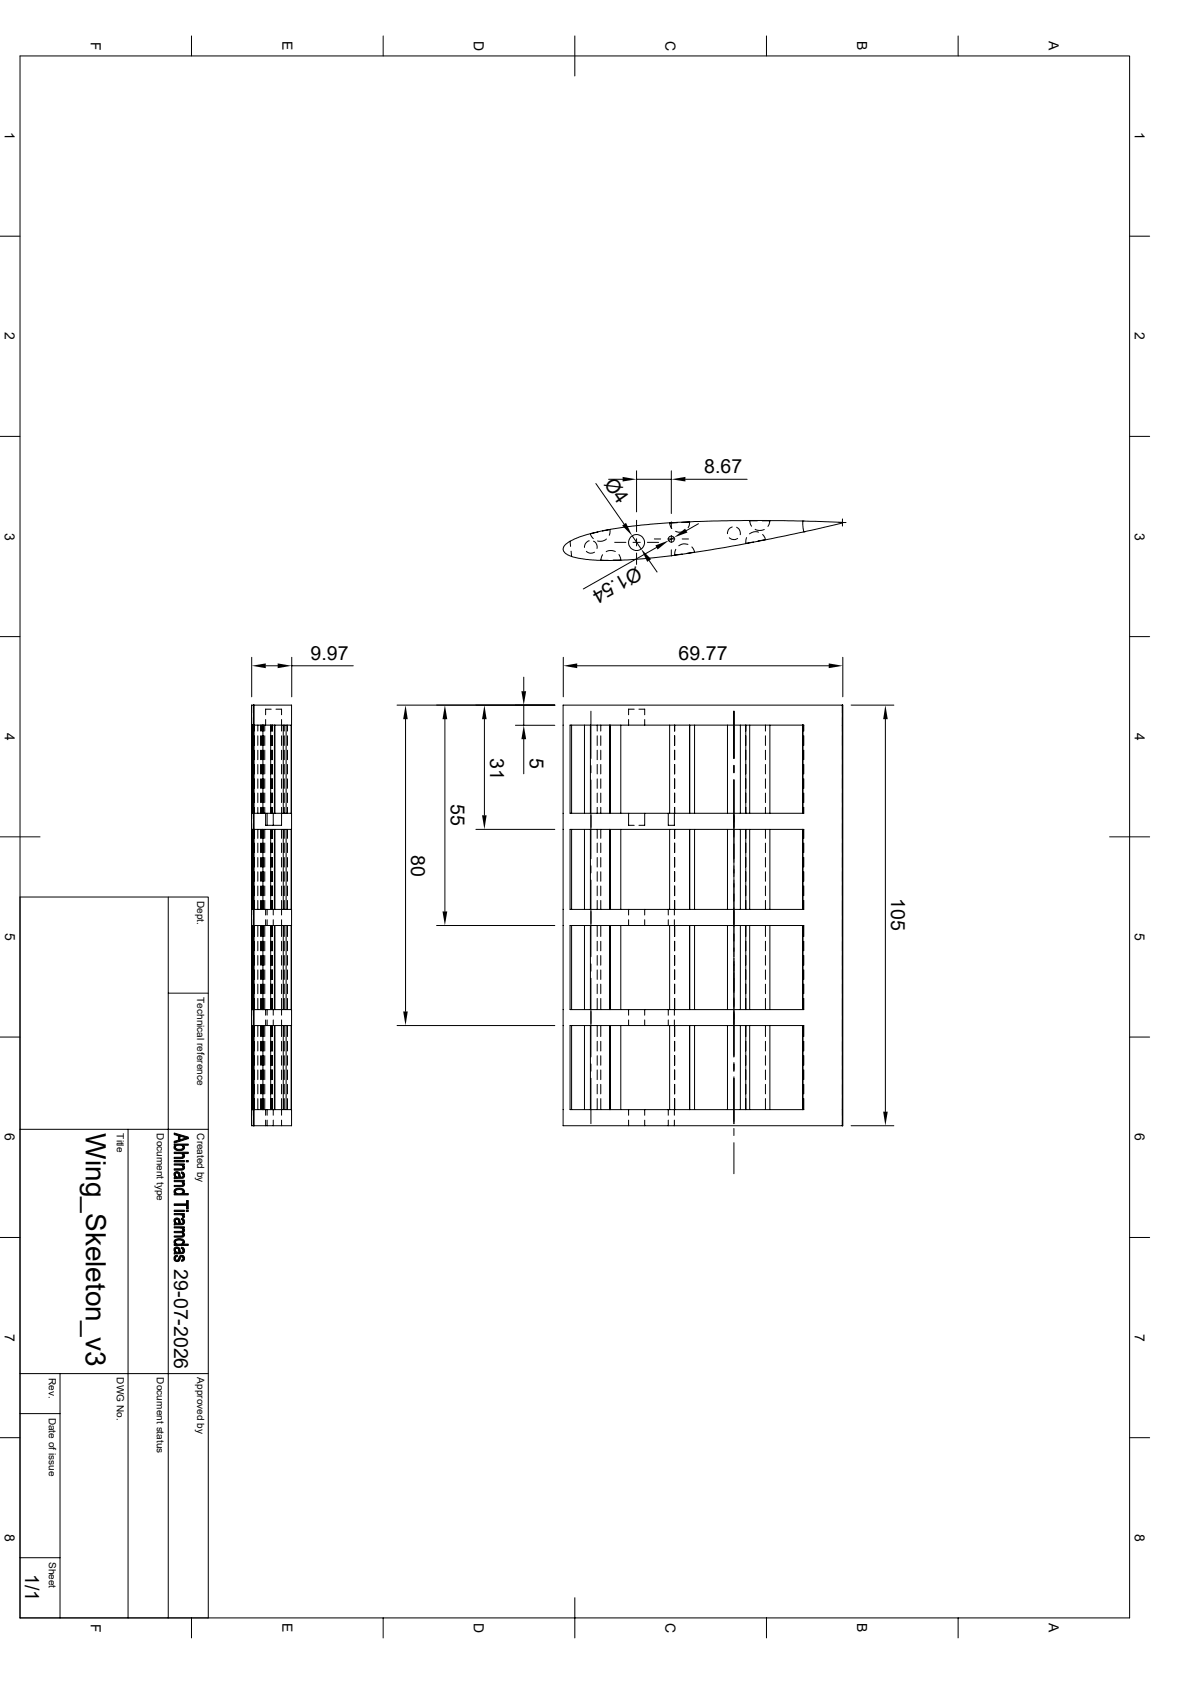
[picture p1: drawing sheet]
<svg xmlns="http://www.w3.org/2000/svg" width="297mm" height="420mm" viewBox="0 0 297 420" stroke-linecap="round" stroke-linejoin="round" font-family="sans-serif">
<g fill="none" stroke="#000" stroke-width=".25">
<path d="M5 14h276.9v390h-276.9zM47.8 9v5M95.6 9v5M143.5 9v10M191.3 9v5M239.1 9v5M0 59h5M281.9 59h5M0 109h5M151.9 119.7h3.5M158.9 117.6v10.2M158.9 119.7h8.7"/>
<path d="M167.6 117.6v10.6M171.1 119.7h15.4M281.9 109h5M142.3 135.1l.1 1.3M142.5 137.6l.2 1.3M146.3 137.7a1.58 1.58 0 0 0 2.1 .2M147.1 135a1.59 1.59 0 0 0-1.2 1.7M148.1 135.1a1.62 1.62 0 0 1 .9 1.8M148.7 120.7l7.1 10.2M149.2 132.8l-1.8 .5 .1 .4 .6 .8M150.4 132.6l1.8-.4-.1 1.4M150.4 138.5l-.5 1.4h1.9"/>
<path d="M151.3 134.6l-.1 .1a2.46 2.46 0 0 1-2.1 .4M153.4 135.4h2.8M153.6 137.7l-1.2-.2-1.1 .3M154.5 138.5l.4 1.4h-1.8M157.8 133.8l2.2 3.3M158 135.4h1.8M158.9 129.9v2.9M158.9 134.5v1.8M158.9 138.1v2.8M161.6 135.4h2.8M162 140l2 2.8M163.3 134.6h1.6"/>
<path d="M163.9 136.7l-18.3 10.4M166.7 134.6h1.7M167.6 130.3v1.6M167.6 133.7v1.8M167.6 137.3v1.6M168.2 134.2l-1.3 .8M168.7 137.2l-.3 1.4 1.9-.3M169 130.5l-1.9 .1 .6 1.4M170.2 130.4l1.9-.1-.4 1.4M170.3 134.6h1.5M170.9 132.5l-1.1 .4-1.2-.2M171.7 135.9h-.2a2.25 2.25 0 0 0-2.1 .4"/>
<path d="M172.7 136.6l.7 1.3-2 .3M174.3 130.8l-3 1.7M182 134.3a1.73 1.73 0 0 0 2.1 .2M182.8 131.6a1.59 1.59 0 0 0-1.2 1.7M183.9 131.7a1.71 1.71 0 0 1 .8 1.8M186.4 134.2l-.3 1.5 1.9-.4M188.5 132.2l1.2 .3 1.1-.3M189 130h-1.9l.5 1.4M189.3 132.9l-.2-.1a2.42 2.42 0 0 0-2 .5M190.2 130h2l-.5 1.4M190.3 133.5l.8 1.2-1.9 .4M200.4 130.1l.2 2.7"/>
<path d="M200.4 130.1h.1M200.7 132.8h.1M209.3 130.5h1.9M210.2 130.4l-14.5-.4h-13.3l-13.4 .4-8.9 .7-7.7 1.1-6.3 1.4-1.6 .5-2.5 1.2-1.1 .9-.4 1 .4 .7 1.2 .8 2.1 .7 2.2 .3 6.2 .3 8.9-.6 8.3-.9 14.3-2.4 18.5-3.7 7.7-1.8v-.2M210.3 129.6v1.8M0 159h5M281.9 159h5M62.8 164.1v9.9M63.2 176.1h-.4v5h.1M63.2 176.1h.2M63.2 176.1v105M63.4 176.1h9.4v105h-9.4"/>
<path d="M63.4 176.1v6.4M66.3 179.7v1.4M66.3 166.2h3M67.7 177.1h-1.4v1.4M68.9 177.1h1.4v1.4M70.3 179.7v2.8M72.8 166.2h15.4M72.8 164.1v9.9M99.1 176.1h39.4M101.2 179.6v73M111 179.6v48M120.9 179.6v24"/>
<path d="M130.7 169.1v3.5M130.7 176.1v5M140.6 164.1v9.9M144.1 166.2h62.7M147.5 177.6v11.8M156.9 179.7v1.4M158.3 177.1h-1.4v1.4M159.5 177.1h1.4v1.4M160.9 179.7v1.4M183.2 177.6v11.7M210.2 176.1h-69.7v105h69.7M210.2 176.1h.2v105h-.2"/>
<path d="M210.2 176.1v105M210.3 176.1v1.9M210.3 179.2v3.3M210.4 164.1v9.9M212.4 176.1h10.7M221 179.6v98M62.9 181.1v22M62.9 181.1h2.7M63.2 181.1v1.4M63.2 183.7v2.4M63.2 187.3v2.4M63.2 190.9v2.4"/>
<path d="M63.2 194.5v2.3M63.2 198v2.4M63.4 181.1v96M63.4 183.7v2.4M63.4 187.3v2.4M63.4 190.9v2.4M63.4 194.5v2.3M63.4 198v2.4M64.3 181.1v1.4M64.3 183.7v2.4M64.3 187.3v2.4M64.3 190.9v2.4"/>
<path d="M64.3 194.5v2.3M64.3 198v2.4M65 181.1v1.4M65 183.7v2.4M65 187.3v2.4M65 190.9v2.4M65 194.5v2.3M65 198v2.4M65.3 181.1v1.4M65.3 183.7v2.4M65.3 187.3v2.4M65.3 190.9v2.4"/>
<path d="M65.3 194.5v2.3M65.3 198v2.4M65.6 181.1v1.4M65.6 183.7v2.4M65.6 187.3v2.4M65.6 190.9v2.4M65.6 194.5v2.3M65.6 198v2.4M65.6 181.1h7.2M65.6 181.1v22M65.7 181.1v1.4M65.7 183.7v2.4"/>
<path d="M65.7 187.3v2.4M65.7 190.9v2.4M65.7 194.5v2.3M65.7 198v2.4M66.1 181.1v1.4M66.1 183.7v2.4M66.1 187.3v2.4M66.1 190.9v2.4M66.1 194.5v2.3M66.1 198v2.4M67.6 181.1v22M67.8 181.1v1.4"/>
<path d="M67.8 183.7v2.4M67.8 187.3v2.4M67.8 190.9v2.4M67.8 194.5v2.3M67.8 198v2.4M67.9 181.1v1.4M67.9 183.7v2.4M67.9 187.3v2.4M67.9 190.9v2.4M67.9 194.5v2.3M67.9 198v2.4M68 181.1v1.4"/>
<path d="M68 183.7v2.4M68 187.3v2.4M68 190.9v2.4M68 194.5v2.3M68 198v2.4M68.5 181.1v22M68.6 181.1v22M70.3 183.7v2.4M70.3 187.3v2.4M70.3 190.9v2.4M70.3 194.5v2.3M70.3 198v2.4"/>
<path d="M70.7 181.1v22M71 181.1v1.4M71 183.7v2.4M71 187.3v2.4M71 190.9v2.4M71 194.5v2.3M71 198v2.4M71.4 181.1v22M71.8 181.1v1.4M71.8 183.7v2.4M71.8 187.3v2.4M71.8 190.9v2.4"/>
<path d="M71.8 194.5v2.3M71.8 198v2.4M72.7 181.1v22M128.7 181.1h9.8M130.7 184.6v8.6M142.7 181.1v22M145.9 181.1v22M147.4 181.1h4.8M147.4 181.1h-5.1v22h5.1M147.4 181.1h.1M147.4 181.1v22M147.5 191.2v1.8"/>
<path d="M147.5 194.8v19.6M149.1 181.1v1.4M149.1 183.7v2.4M149.1 187.3v2.4M149.1 190.9v2.4M149.1 194.5v2.3M149.1 198v2.4M149.9 181.1v1.4M149.9 183.7v2.4M149.9 187.3v2.4M149.9 190.9v2.4M149.9 194.5v2.3"/>
<path d="M149.9 198v2.4M152.2 181.1h48.2M152.2 181.1v22M154.9 181.1v22M167.1 181.1v22M168.4 181.1v1.4M168.4 183.7v2.4M168.4 187.3v2.4M168.4 190.9v2.4M168.4 194.5v2.3M168.4 198v2.4M172.1 181.1v22"/>
<path d="M173.4 181.1v22M181.6 181.1v22M183.2 191.1v1.9M183.2 194.6v69.3M184.8 181.1v22M186.1 181.1v22M187.1 181.1v22M191.1 181.1v1.4M191.1 183.7v2.4M191.1 187.3v2.4M191.1 190.9v2.4M191.1 194.5v2.3"/>
<path d="M191.1 198v2.4M192.2 181.1v22M200.4 181.1h.2v1.4M200.4 181.1h.1M200.4 181.1v22M200.6 183.7v2.4M200.6 187.3v2.4M200.6 190.9v2.4M200.6 194.5v2.3M200.6 198v2.4M210.3 183.7v2.4M210.3 187.3v2.4"/>
<path d="M210.3 190.9v2.4M210.3 194.5v2.3M210.3 198v2.4M0 209h10M62.9 207.1v20M62.9 207.1h2.7M62.9 203.1h-.1v4h.1M62.9 203.1h2.7M63.2 201.6v1.5M63.2 207.1v2.2M63.2 210.5v2.4M63.2 214.1v2.4"/>
<path d="M63.2 217.7v2.3M63.2 201.6v2.9M63.2 205.7v3.6M63.4 201.6v1.5M63.4 207.1v2.2M63.4 210.5v2.4M63.4 214.1v2.4M63.4 217.7v2.3M64.3 201.6v1.5M64.3 207.1v2.2M64.3 210.5v2.4M64.3 214.1v2.4"/>
<path d="M64.3 217.7v2.3M65 201.6v1.5M65 207.1v2.2M65 210.5v2.4M65 214.1v2.4M65 217.7v2.3M65.3 201.6v1.5M65.3 207.1v2.2M65.3 210.5v2.4M65.3 214.1v2.4M65.3 217.7v2.3M65.6 201.6v1.5"/>
<path d="M65.6 207.1v2.2M65.6 210.5v2.4M65.6 214.1v2.4M65.6 217.7v2.3M65.6 207.1h7.2M65.6 203.1h7.2M65.6 207.1v20M65.7 201.6v1.5M65.7 207.1v2.2M65.7 210.5v2.4M65.7 214.1v2.4M65.7 217.7v2.3"/>
<path d="M66.1 201.6v1.5M66.1 207.1v2.2M66.1 210.5v2.4M66.1 214.1v2.4M66.1 217.7v2.3M66.3 203.1v3h1.9M66.7 203.1v3M67.6 207.1v20M67.8 201.6v1.5M67.8 207.1v2.2M67.8 210.5v2.4M67.8 214.1v2.4"/>
<path d="M67.8 217.7v2.3M67.9 201.6v1.5M67.9 207.1v2.2M67.9 210.5v2.4M67.9 214.1v2.4M67.9 217.7v2.3M68 201.6v1.5M68 207.1v2.2M68 210.5v2.4M68 214.1v2.4M68 217.7v2.3M68.2 203.1v3"/>
<path d="M68.5 207.1v20M68.6 207.1v20M70.3 201.6v4.5h-2.1M70.3 207.1v2.2M70.3 210.5v2.4M70.3 214.1v2.4M70.3 217.7v2.3M70.7 207.1v20M71 201.6v1.5M71 207.1v2.2M71 210.5v2.4M71 214.1v2.4"/>
<path d="M71 217.7v2.3M71.4 207.1v20M71.8 201.6v1.5M71.8 207.1v2.2M71.8 210.5v2.4M71.8 214.1v2.4M71.8 217.7v2.3M72.7 207.1v20M118.8 207.1h19.7M142.7 207.1v20M145.9 207.1v20M147.4 207.1h-5.1v20h5.1"/>
<path d="M147.4 207.1h4.8M147.4 203.1h4.8M147.4 207.1h.1M147.4 203.1h.1M147.4 207.1v20M147.5 216.2v1.8M147.5 219.8v19.1M149.1 201.6v1.5M149.1 207.1v2.2M149.1 210.5v2.4M149.1 214.1v2.4M149.1 217.7v2.3"/>
<path d="M149.9 201.6v1.5M149.9 207.1v2.2M149.9 210.5v2.4M149.9 214.1v2.4M149.9 217.7v2.3M152.2 207.1h48.2M152.2 203.1h48.2M152.2 207.1v20M154.9 207.1v20M156.9 203.1v3h1.4M160.9 203.1v3h-1.4M167.1 207.1v20"/>
<path d="M168.4 201.6l-.1 4.5h-1.5v-3M168.4 207.1v2.2M168.4 210.5v2.4M168.4 214.1v2.4M168.4 217.7v2.3M168.4 201.6v1.5M172.1 207.1v20M173.4 207.1v20M181.6 207.1v20M184.8 207.1v20M186.1 207.1v20M187.1 207.1v20"/>
<path d="M191.1 201.6v1.5M191.1 207.1v2.2M191.1 210.5v2.4M191.1 214.1v2.4M191.1 217.7v2.3M192.2 207.1v20M200.4 207.1h.2v2.2M200.4 207.1v20M200.6 201.6v1.5h-.2M200.6 210.5v2.4M200.6 214.1v2.4M200.6 217.7v2.3"/>
<path d="M210.3 201.6v2.9M210.3 205.7v3.6M210.3 210.5v2.4M210.3 214.1v2.4M210.3 217.7v2.3M276.9 209h10M5 224h47v180M42 224v180M62.9 231.1v21M62.9 227.1h2.7M62.9 227.1h-.1v4h.1M62.9 231.1h2.7"/>
<path d="M62.9 227.1h.1M63.2 221.2v2.4M63.2 224.8v2.3M63.2 231.1v2.7M63.2 235v2.4M63.2 238.6v2.4M63.2 224.8v3.7M63.2 229.7v4.1M63.4 221.2v2.4M63.4 224.8v2.3M63.4 231.1v2.7M63.4 235v2.4"/>
<path d="M63.4 238.6v2.4M64.3 221.2v2.4M64.3 224.8v2.3M64.3 231.1v2.7M64.3 235v2.4M64.3 238.6v2.4M65 221.2v2.4M65 224.8v2.3M65 231.1v2.7M65 235v2.4M65 238.6v2.4M65.3 221.2v2.4"/>
<path d="M65.3 224.8v2.3M65.3 231.1v2.7M65.3 235v2.4M65.3 238.6v2.4M65.6 221.2v2.4M65.6 224.8v2.3M65.6 231.1v2.7M65.6 235v2.4M65.6 238.6v2.4M65.6 227.1h7.2M65.6 231.1h7.2M65.6 227.1h.1"/>
<path d="M65.6 231.1v21M65.7 221.2v2.4M65.7 224.8v2.3M65.7 231.1v2.7M65.7 235v2.4M65.7 238.6v2.4M66.1 221.2v2.4M66.1 224.8v2.3M66.1 231.1v2.7M66.1 235v2.4M66.1 238.6v2.4M66.3 227.1v1.4"/>
<path d="M66.3 229.7v1.4M66.7 227.1v1.4M66.7 229.7v1.4M67.6 231.1v21M67.8 221.2v2.4M67.8 224.8v2.3M67.8 231.1v2.7M67.8 235v2.4M67.8 238.6v2.4M67.9 221.2v2.4M67.9 224.8v2.3M67.9 231.1v2.7"/>
<path d="M67.9 235v2.4M67.9 238.6v2.4M68 221.2v2.4M68 224.8v2.3M68 231.1v2.7M68 235v2.4M68 238.6v2.4M68.2 227.1v1.4M68.2 229.7v1.4M68.5 231.1v21M68.6 231.1v21M70.3 221.2v2.4"/>
<path d="M70.3 224.8v3.7M70.3 229.7v4.1M70.3 235v2.4M70.3 238.6v2.4M70.7 231.1v21M71 221.2v2.4M71 224.8v2.3M71 231.1v2.7M71 235v2.4M71 238.6v2.4M71.4 231.1v21M71.8 221.2v2.4"/>
<path d="M71.8 224.8v2.3M71.8 231.1v2.7M71.8 235v2.4M71.8 238.6v2.4M72.7 231.1v21M109 231.1h29.5M142.7 231.1v21M145.9 231.1v21M147.4 231.1h-5.1v21h5.1M147.4 227.1h4.8M147.4 231.1h4.8M147.4 227.1h.1"/>
<path d="M147.4 231.1h.1M147.4 231.1v21M149.1 221.2v2.4M149.1 224.8v2.3M149.1 231.1v2.7M149.1 235v2.4M149.1 238.6v2.4M149.9 221.2v2.4M149.9 224.8v2.3M149.9 231.1v2.7M149.9 235v2.4M149.9 238.6v2.4"/>
<path d="M152.2 227.1h48.2M152.2 231.1h48.2M152.2 231.1v21M154.9 231.1v21M156.9 227.1v1.4M156.9 229.7v1.4M160.9 227.1v1.4M160.9 229.7v1.4M166.8 227.1v1.4M166.8 229.7v1.4M167.1 231.1v21M168.3 229.7l.1 4.1"/>
<path d="M168.4 221.2v2.4M168.4 224.8l-.1 3.7M168.4 235v2.4M168.4 238.6v2.4M168.4 224.8v2.3M168.4 231.1v2.7M172.1 231.1v21M173.4 231.1v21M181.6 231.1v21M184.8 231.1v21M186.1 231.1v21M187.1 231.1v21"/>
<path d="M191.1 221.2v2.4M191.1 224.8v2.3M191.1 231.1v2.7M191.1 235v2.4M191.1 238.6v2.4M192.2 231.1v21M200.4 231.1h.2v2.7M200.4 231.1v21M200.6 224.8v2.3h-.2M200.6 221.2v2.4M200.6 235v2.4M200.6 238.6v2.4"/>
<path d="M210.3 221.2v2.4M210.3 224.8v3.7M210.3 229.7v4.1M210.3 235v2.4M210.3 238.6v2.4M0 259h5M42 248h10M62.9 256.1v21M62.9 252.1h2.7M62.9 252.1h-.1v4h.1M62.9 256.1h2.7M62.9 252.1h.1"/>
<path d="M63.2 242.2v2.4M63.2 245.7v2.4M63.2 249.3v2.8M63.2 256.1v2.7M63.2 249.3v4.2M63.2 254.7v4.1M63.4 242.2v2.4M63.4 245.7v2.4M63.4 249.3v2.8M63.4 256.1v2.7M64.3 242.2v2.4M64.3 245.7v2.4"/>
<path d="M64.3 249.3v2.8M64.3 256.1v2.7M65 242.2v2.4M65 245.7v2.4M65 249.3v2.8M65 256.1v2.7M65.3 242.2v2.4M65.3 245.7v2.4M65.3 249.3v2.8M65.3 256.1v2.7M65.6 242.2v2.4M65.6 245.7v2.4"/>
<path d="M65.6 249.3v2.8M65.6 256.1v2.7M65.6 252.1h7.2M65.6 256.1h7.2M65.6 252.1h.1M65.6 256.1v21M65.7 242.2v2.4M65.7 245.7v2.4M65.7 249.3v2.8M65.7 256.1v2.7M66.1 242.2v2.4M66.1 245.7v2.4"/>
<path d="M66.1 249.3v2.8M66.1 256.1v2.7M66.3 252.1v1.4M66.3 254.7v1.4M66.7 252.1v1.4M66.7 254.7v1.4M67.6 256.1v21M67.8 242.2v2.4M67.8 245.7v2.4M67.8 249.3v2.8M67.8 256.1v2.7M67.9 242.2v2.4"/>
<path d="M67.9 245.7v2.4M67.9 249.3v2.8M67.9 256.1v2.7M68 242.2v2.4M68 245.7v2.4M68 249.3v2.8M68 256.1v2.7M68.2 252.1v1.4M68.2 254.7v1.4M68.5 256.1v21M68.6 256.1v21M70.3 242.2v2.4"/>
<path d="M70.3 245.7v2.4M70.3 249.3v4.2M70.3 254.7v4.1M70.7 256.1v21M71 242.2v2.4M71 245.7v2.4M71 249.3v2.8M71 256.1v2.7M71.4 256.1v21M71.8 242.2v2.4M71.8 245.7v2.4M71.8 249.3v2.8"/>
<path d="M71.8 256.1v2.7M72.7 256.1v21M99.1 256.1h39.4M142.7 256.1v21M145.9 256.1v21M147.4 256.1h-5.1v21h5.1M147.4 252.1h4.8M147.4 256.1h4.8M147.4 252.1h.1M147.4 256.1h.1M147.4 256.1v21M147.5 240.7v1.8"/>
<path d="M147.5 244.3v19.6M149.1 242.2v2.4M149.1 245.7v2.4M149.1 249.3v2.8M149.1 256.1v2.7M149.9 242.2v2.4M149.9 245.7v2.4M149.9 249.3v2.8M149.9 256.1v2.7M152.2 252.1h48.2M152.2 256.1h48.2M152.2 256.1v21"/>
<path d="M154.9 256.1v21M156.9 252.1v1.4M156.9 254.7v1.4M160.9 252.1v1.4M160.9 254.7v1.4M166.8 252.1v1.4M166.8 254.7v1.4M167.1 256.1v21M168.3 254.7l.1 4.1M168.4 242.2v2.4M168.4 245.7v2.4M168.4 249.3l-.1 4.2"/>
<path d="M168.4 249.3v2.8M168.4 256.1v2.7M172.1 256.1v21M173.4 256.1v21M181.6 256.1v21M184.8 256.1v21M186.1 256.1v21M187.1 256.1v21M191.1 242.2v2.4M191.1 245.7v2.4M191.1 249.3v2.8M191.1 256.1v2.7"/>
<path d="M192.2 256.1v21M200.4 256.1h.2v2.7M200.4 256.1v21M200.6 249.3v2.8h-.2M200.6 242.2v2.4M200.6 245.7v2.4M210.3 242.2v2.4M210.3 245.7v2.4M210.3 249.3v4.2M210.3 254.7v4.1M281.9 259h5M62.9 277.1h2.7"/>
<path d="M62.9 277.1h-.1v4h.4M62.9 277.1h.1M63.2 260v2.4M63.2 263.6v2.4M63.2 267.2v2.4M63.2 270.8v2.3M63.2 274.3v2.8M63.4 260v2.4M63.4 263.6v2.4M63.4 267.2v2.4M63.4 270.8v2.3M63.4 274.3v6.8"/>
<path d="M64.3 260v2.4M64.3 263.6v2.4M64.3 267.2v2.4M64.3 270.8v2.3M64.3 274.3v2.8M65 260v2.4M65 263.6v2.4M65 267.2v2.4M65 270.8v2.3M65 274.3v2.8M65.3 260v2.4M65.3 263.6v2.4"/>
<path d="M65.3 267.2v2.4M65.3 270.8v2.3M65.3 274.3v2.8M65.6 260v2.4M65.6 263.6v2.4M65.6 267.2v2.4M65.6 270.8v2.3M65.6 274.3v2.8M65.6 277.1h7.2M65.6 277.1h.1M65.7 260v2.4M65.7 263.6v2.4"/>
<path d="M65.7 267.2v2.4M65.7 270.8v2.3M65.7 274.3v2.8M66.1 260v2.4M66.1 263.6v2.4M66.1 267.2v2.4M66.1 270.8v2.3M66.1 274.3v2.8M66.3 277.1v1.4M66.3 279.7v1.4M66.7 277.1v1.4M66.7 279.7v1.4"/>
<path d="M67.8 260v2.4M67.8 263.6v2.4M67.8 267.2v2.4M67.8 270.8v2.3M67.8 274.3v2.8M67.9 260v2.4M67.9 263.6v2.4M67.9 267.2v2.4M67.9 270.8v2.3M67.9 274.3v2.8M68 260v2.4M68 263.6v2.4"/>
<path d="M68 267.2v2.4M68 270.8v2.3M68 274.3v2.8M68.2 277.1v1.4M68.2 279.7v1.4M70.3 260v2.4M70.3 263.6v2.4M70.3 267.2v2.4M70.3 270.8v2.3M70.3 274.3v4.2M70.3 279.7v1.4M71 260v2.4"/>
<path d="M71 263.6v2.4M71 267.2v2.4M71 270.8v2.3M71 274.3v2.8M71.8 260v2.4M71.8 263.6v2.4M71.8 267.2v2.4M71.8 270.8v2.3M71.8 274.3v2.8M147.4 277.1h4.8M147.4 277.1h.1M147.5 265.7v1.8"/>
<path d="M147.5 269.2v11.4M149.1 260v2.4M149.1 263.6v2.4M149.1 267.2v2.4M149.1 270.8v2.3M149.1 274.3v2.8M149.9 260v2.4M149.9 263.6v2.4M149.9 267.2v2.4M149.9 270.8v2.3M149.9 274.3v2.8M152.2 277.1h48.2"/>
<path d="M156.9 277.1v1.4M156.9 279.7v1.4M160.9 277.1v1.4M160.9 279.7v1.4M166.8 277.1v1.4M166.8 279.7v1.4M168.3 279.7v1.4M168.4 260v2.4M168.4 263.6v2.4M168.4 267.2v2.4M168.4 270.8v2.3M168.4 274.3l-.1 4.2"/>
<path d="M168.4 274.3v2.8M183.2 265.3v2.2M183.2 268.9v11.7M191.1 260v2.4M191.1 263.6v2.4M191.1 267.2v2.4M191.1 270.8v2.3M191.1 274.3v2.8M200.6 274.3v2.8h-.2M200.6 260v2.4M200.6 263.6v2.4M200.6 267.2v2.4"/>
<path d="M200.6 270.8v2.3M210.3 260v2.4M210.3 263.6v2.4M210.3 267.2v2.4M210.3 270.8v2.3M210.3 274.3v4.2M210.3 279.7v1.4M5 282h47M32 282v122M63.2 281.1h.2M183.2 281.8v1.7M183.2 285.3v7.8"/>
<path d="M212.4 281.1h10.7M0 309h5M281.9 309h5M0 359h5M5 353h10M5 343h47M15 343v61M281.9 359h5M5 389h10M143.5 398.9v10.1M47.8 404v5M95.6 404v5"/>
<path d="M191.3 404v5M239.1 404v5"/>
<circle cx="158.9" cy="135.5" r="1.99"/>
<circle cx="167.6" cy="134.6" r=".76"/>
</g>
<g fill="#000" stroke="#000" stroke-width=".25">
<path d="M43.7 286l.1 .5z" fill-rule="evenodd"/>
<path d="M43.8 293.3v.6z" fill-rule="evenodd"/>
<path d="M43.7 297l.1 1.1a.64 .64 0 0 1-.1-1.1z" fill-rule="evenodd"/>
<path d="M43.6 292.7a.87 .87 0 0 1 1.2 .2l-.1 1v-.1a.57 .57 0 0 0-.2-.7 .57 .57 0 0 0-.6-.1l-.2 .9a.81 .81 0 0 1-.1-1.2z" fill-rule="evenodd"/>
<path d="M45.6 290.9l.1 .6z" fill-rule="evenodd"/>
<path d="M45.6 295l.1 .6z" fill-rule="evenodd"/>
<path d="M45.3 292.6l.4 .2v.7l-.1-.4-.4-.2z" fill-rule="evenodd"/>
<path d="M43.5 289.8h2.5v.3h-2.5z" fill-rule="evenodd"/>
<path d="M43.5 290.6h2.5v.3h-.4v.4l-.3-.3-1.8-.1z" fill-rule="evenodd"/>
<path d="M43.5 294.7h2.5v.3h-.4v.4l-.6-.3h-1.5z" fill-rule="evenodd"/>
<path d="M43.5 286.1l.2-.1 .1 .5a1.19 1.19 0 0 0 1.9 0v-.5a.73 .73 0 0 1 .3 .9 .73 .73 0 0 1-.9 .4h-.5a.9 .9 0 0 1-1.1-1.2z" fill-rule="evenodd"/>
<path d="M43.5 289l2.1-.1 .1-.9a.71 .71 0 0 1 .3 1 .71 .71 0 0 1-.9 .3h-1.6z" fill-rule="evenodd"/>
<path d="M43.5 291.8h1.8l.4-.2v-.6a.7 .7 0 0 1 .3 .9 .7 .7 0 0 1-1 .3h-1.5z" fill-rule="evenodd"/>
<path d="M43.8 293.5l.3 .3 .6 .1 .1-1 .1 .2a.56 .56 0 0 0 .1 .6 .56 .56 0 0 0 .6 .1l.1-.2v-.8a.78 .78 0 0 1 .4 1 .78 .78 0 0 1-1 .4l-1.6 .1v-.3l.3-.1z" fill-rule="evenodd"/>
<path d="M43.5 296h1.9l.3-.3v-.6a.7 .7 0 0 1 .3 .9 .7 .7 0 0 1-1 .3h-1.5z" fill-rule="evenodd"/>
<path d="M43.8 296.9l1-.2a.82 .82 0 0 1 1 .3 .82 .82 0 0 1 0 1l-.1-.5a1.16 1.16 0 0 0-1.9 .1z" fill-rule="evenodd"/>
<path d="M46.5 289.8h.5v.3h-.5z" fill-rule="evenodd"/>
<path d="M43.5 282.9l3.5 1v.4l-2.1-.6-.4 1v-1.1l-1-.3z" fill-rule="evenodd"/>
<path d="M43.5 285l1-.3 .4-1v.9l1.6-.5 .5 .2-3.5 1.1z" fill-rule="evenodd"/>
<path d="M43.5 285.7h3.5v.3h-1.3v.5a1.27 1.27 0 0 0-1.9-.2v-.3h-.3z" fill-rule="evenodd"/>
<path d="M43.5 287.7h3.5v.3h-1.3v.5l-.4-.4-1.8-.1z" fill-rule="evenodd"/>
<path d="M43.8 297.7a1.19 1.19 0 0 0 1.9-.2v.5h1.3v.4h-3.5v-.3h.3z" fill-rule="evenodd"/>
<path d="M43.8 304.9v.6z" fill-rule="evenodd"/>
<path d="M43.8 312.1v.6z" fill-rule="evenodd"/>
<path d="M43.7 309.6l.1 1a.61 .61 0 0 1-.1-1z" fill-rule="evenodd"/>
<path d="M43.7 313.6l.5-.2 .1 .3-.4 .2-.1 .3z" fill-rule="evenodd"/>
<path d="M43.6 304.3a.87 .87 0 0 1 1.2 .1l-.1 1a.71 .71 0 0 0-.8-.9l-.2 .9a.82 .82 0 0 1-.1-1.1z" fill-rule="evenodd"/>
<path d="M43.6 311.5a.87 .87 0 0 1 1.2 .2l-.1 1v-.2a.57 .57 0 0 0-.2-.6 .57 .57 0 0 0-.6-.1l-.2 .9a.81 .81 0 0 1-.1-1.2z" fill-rule="evenodd"/>
<path d="M45.6 306.6l.1 .5z" fill-rule="evenodd"/>
<path d="M45.3 304.2l.4 .1v.7l-.1-.3-.4-.2z" fill-rule="evenodd"/>
<path d="M43.5 307.5l2.1-.2 .1 1-.4-.5h-1.8z" fill-rule="evenodd"/>
<path d="M45.3 311.4l.4 .2v.7l-.1-.4-.4-.2z" fill-rule="evenodd"/>
<path d="M43.6 313.6h.1l.1 .6a.44 .44 0 0 0 .5 .5 .44 .44 0 0 0 .3-.6 .7 .7 0 0 1 1.1-.5v.6a.4 .4 0 0 0-.5-.4 .4 .4 0 0 0-.2 .6 .8 .8 0 0 1-1.2 .5 .8 .8 0 0 1-.2-1.3z" fill-rule="evenodd"/>
<path d="M43.5 302.2h2.5v.3h-2.5z" fill-rule="evenodd"/>
<path d="M43.5 303h2.5v.3h-.4v.4l-.4-.3-1.7-.1z" fill-rule="evenodd"/>
<path d="M43.5 306.3h2.5v.3h-.4v.3l-.3-.2-1.8-.1z" fill-rule="evenodd"/>
<path d="M45.6 303.3l.5 .4-.2 .3h-.3z" fill-rule="evenodd"/>
<path d="M43.8 305.1l.4 .3 .5 .1 .1-1.1 .1 .3a.54 .54 0 0 0 .1 .6 .54 .54 0 0 0 .6 .1l.1-.3v-.8a.81 .81 0 0 1 .4 1 .81 .81 0 0 1-1 .5l-1.6 .1v-.3l.3-.1z" fill-rule="evenodd"/>
<path d="M45.7 306.7a.56 .56 0 0 1 .4 .5 .56 .56 0 0 1-.5 .5z" fill-rule="evenodd"/>
<path d="M43.5 308.6h1.9l.3-.2v-.6a.63 .63 0 0 1 .3 .8 .63 .63 0 0 1-.8 .3h-1.7z" fill-rule="evenodd"/>
<path d="M43.8 309.5l.9-.2a.93 .93 0 0 1 1 .2 .93 .93 0 0 1 .2 1l-.2 .1v-.5a1.19 1.19 0 0 0-1.9 0z" fill-rule="evenodd"/>
<path d="M43.8 312.3l.4 .4h.5l.1-1 .1 .2a.56 .56 0 0 0 .1 .6 .56 .56 0 0 0 .6 .1l.1-.2v-.8a.81 .81 0 0 1 .4 1 .81 .81 0 0 1-1 .5h-1.6v-.3l.3-.1z" fill-rule="evenodd"/>
<path d="M45.7 313.6a.76 .76 0 0 1 .3 .8 .76 .76 0 0 1-.7 .6v-.4l.4-.3z" fill-rule="evenodd"/>
<path d="M46.5 302.2h.5v.3h-.5z" fill-rule="evenodd"/>
<path d="M43.5 300.6h3.1v-.8h.4v2.1h-.4v-.9h-3.1z" fill-rule="evenodd"/>
<path d="M43.8 310.3a1.28 1.28 0 0 0 1.9-.2v.5h1.3v.4h-3.5v-.4h.3z" fill-rule="evenodd"/>
</g>
<g fill="#000">
<path d="M155.4 119.1l3.5 .6-3.5 .5zM167.6 119.7l3.5-.6v1.1zM155.3 131.2l1-.6 1.5 3.2zM160 137.1l2.5 2.5-1 .7zM163.6 136.2l3.3-1.2-2.8 2.2zM168.2 134.2l2.8-2.2 .6 1zM62.8 166.2l3.5-.5v1.1zM69.3 165.7l3.5 .5-3.5 .6zM101.2 176.1l.6 3.5h-1.2zM111 176.1l.6 3.5h-1.2zM120.9 176.1l.6 3.5h-1.2zM130.1 172.6h1.2l-.6 3.5z"/>
<path d="M140.6 166.2l3.5-.5v1.1zM206.8 165.7l3.6 .5-3.6 .6zM221 176.1l.6 3.5h-1.2zM130.7 181.1l.6 3.5h-1.2zM120.3 203.6h1.2l-.6 3.5zM110.4 227.6h1.2l-.6 3.5zM100.6 252.6h1.2l-.6 3.5zM220.4 277.6h1.2l-.6 3.5z"/>
</g>
<text font-size="7" x="21.5" y="283" transform="rotate(90 21.5 283)">Wing_Skeleton_v3</text>
<g font-size="4.9">
<text x="175.8" y="118.2">8.67</text>
<text x="150.7" y="120.8" transform="rotate(55 150.7 120.8)">Ø4</text>
<text x="158.9" y="141.3" transform="rotate(150 158.9 141.3)">Ø1.54</text>
<text x="77.5" y="164.8">9.97</text>
<text x="169.4" y="164.8">69.77</text>
<text x="122.3" y="189.2" transform="rotate(90 122.3 189.2)">31</text>
<text x="132.2" y="189.3" transform="rotate(90 132.2 189.3)">5</text>
<text x="112.5" y="200.9" transform="rotate(90 112.5 200.9)">55</text>
<text x="102.7" y="213.4" transform="rotate(90 102.7 213.4)">80</text>
<text x="222.5" y="224.3" transform="rotate(90 222.5 224.3)">105</text>
<text x="43.5" y="316.9" transform="rotate(90 43.5 316.9)">29-07-2026</text>
<text x="6.3" y="393.1" transform="rotate(90 6.3 393.1)">1/1</text>
</g>
<g font-size="3.5">
<text x="22.6" y="10.4" transform="rotate(90 22.6 10.4)">F</text>
<text x="70.5" y="10.3" transform="rotate(90 70.5 10.3)">E</text>
<text x="118.3" y="10.2" transform="rotate(90 118.3 10.2)">D</text>
<text x="166.1" y="10.2" transform="rotate(90 166.1 10.2)">C</text>
<text x="214" y="10.3" transform="rotate(90 214 10.3)">B</text>
<text x="261.8" y="10.3" transform="rotate(90 261.8 10.3)">A</text>
<text x="1.2" y="33" transform="rotate(90 1.2 33)">1</text>
<text x="283.2" y="33" transform="rotate(90 283.2 33)">1</text>
<text x="1.2" y="83" transform="rotate(90 1.2 83)">2</text>
<text x="283.2" y="83" transform="rotate(90 283.2 83)">2</text>
<text x="1.2" y="133" transform="rotate(90 1.2 133)">3</text>
<text x="283.2" y="133" transform="rotate(90 283.2 133)">3</text>
<text x="1.2" y="183" transform="rotate(90 1.2 183)">4</text>
<text x="283.2" y="183" transform="rotate(90 283.2 183)">4</text>
<text x="1.3" y="233" transform="rotate(90 1.3 233)">5</text>
<text x="283.3" y="233" transform="rotate(90 283.3 233)">5</text>
<text x="1.2" y="283" transform="rotate(90 1.2 283)">6</text>
<text x="283.2" y="283" transform="rotate(90 283.2 283)">6</text>
<text x="1.2" y="333" transform="rotate(90 1.2 333)">7</text>
<text x="283.2" y="333" transform="rotate(90 283.2 333)">7</text>
<text x="1.2" y="383" transform="rotate(90 1.2 383)">8</text>
<text x="283.2" y="383" transform="rotate(90 283.2 383)">8</text>
<text x="22.6" y="405.4" transform="rotate(90 22.6 405.4)">F</text>
<text x="70.5" y="405.3" transform="rotate(90 70.5 405.3)">E</text>
<text x="118.3" y="405.2" transform="rotate(90 118.3 405.2)">D</text>
<text x="166.1" y="405.2" transform="rotate(90 166.1 405.2)">C</text>
<text x="214" y="405.3" transform="rotate(90 214 405.3)">B</text>
<text x="261.8" y="405.3" transform="rotate(90 261.8 405.3)">A</text>
</g>
<g font-size="2.5">
<text x="49.2" y="225" transform="rotate(90 49.2 225)">Dept.</text>
<text x="49.2" y="249" transform="rotate(90 49.2 249)">Technical reference</text>
<text x="29.2" y="283" transform="rotate(90 29.2 283)">Title</text>
<text x="39.2" y="283" transform="rotate(90 39.2 283)">Document type</text>
<text x="49.2" y="283" transform="rotate(90 49.2 283)">Created by</text>
<text x="12.2" y="344" transform="rotate(90 12.2 344)">Rev.</text>
<text x="29.2" y="344" transform="rotate(90 29.2 344)">DWG No.</text>
<text x="39.2" y="344" transform="rotate(90 39.2 344)">Document status</text>
<text x="49.2" y="344" transform="rotate(90 49.2 344)">Approved by</text>
<text x="12.2" y="354" transform="rotate(90 12.2 354)">Date of issue</text>
<text x="12.2" y="390" transform="rotate(90 12.2 390)">Sheet</text>
</g>
</svg>
